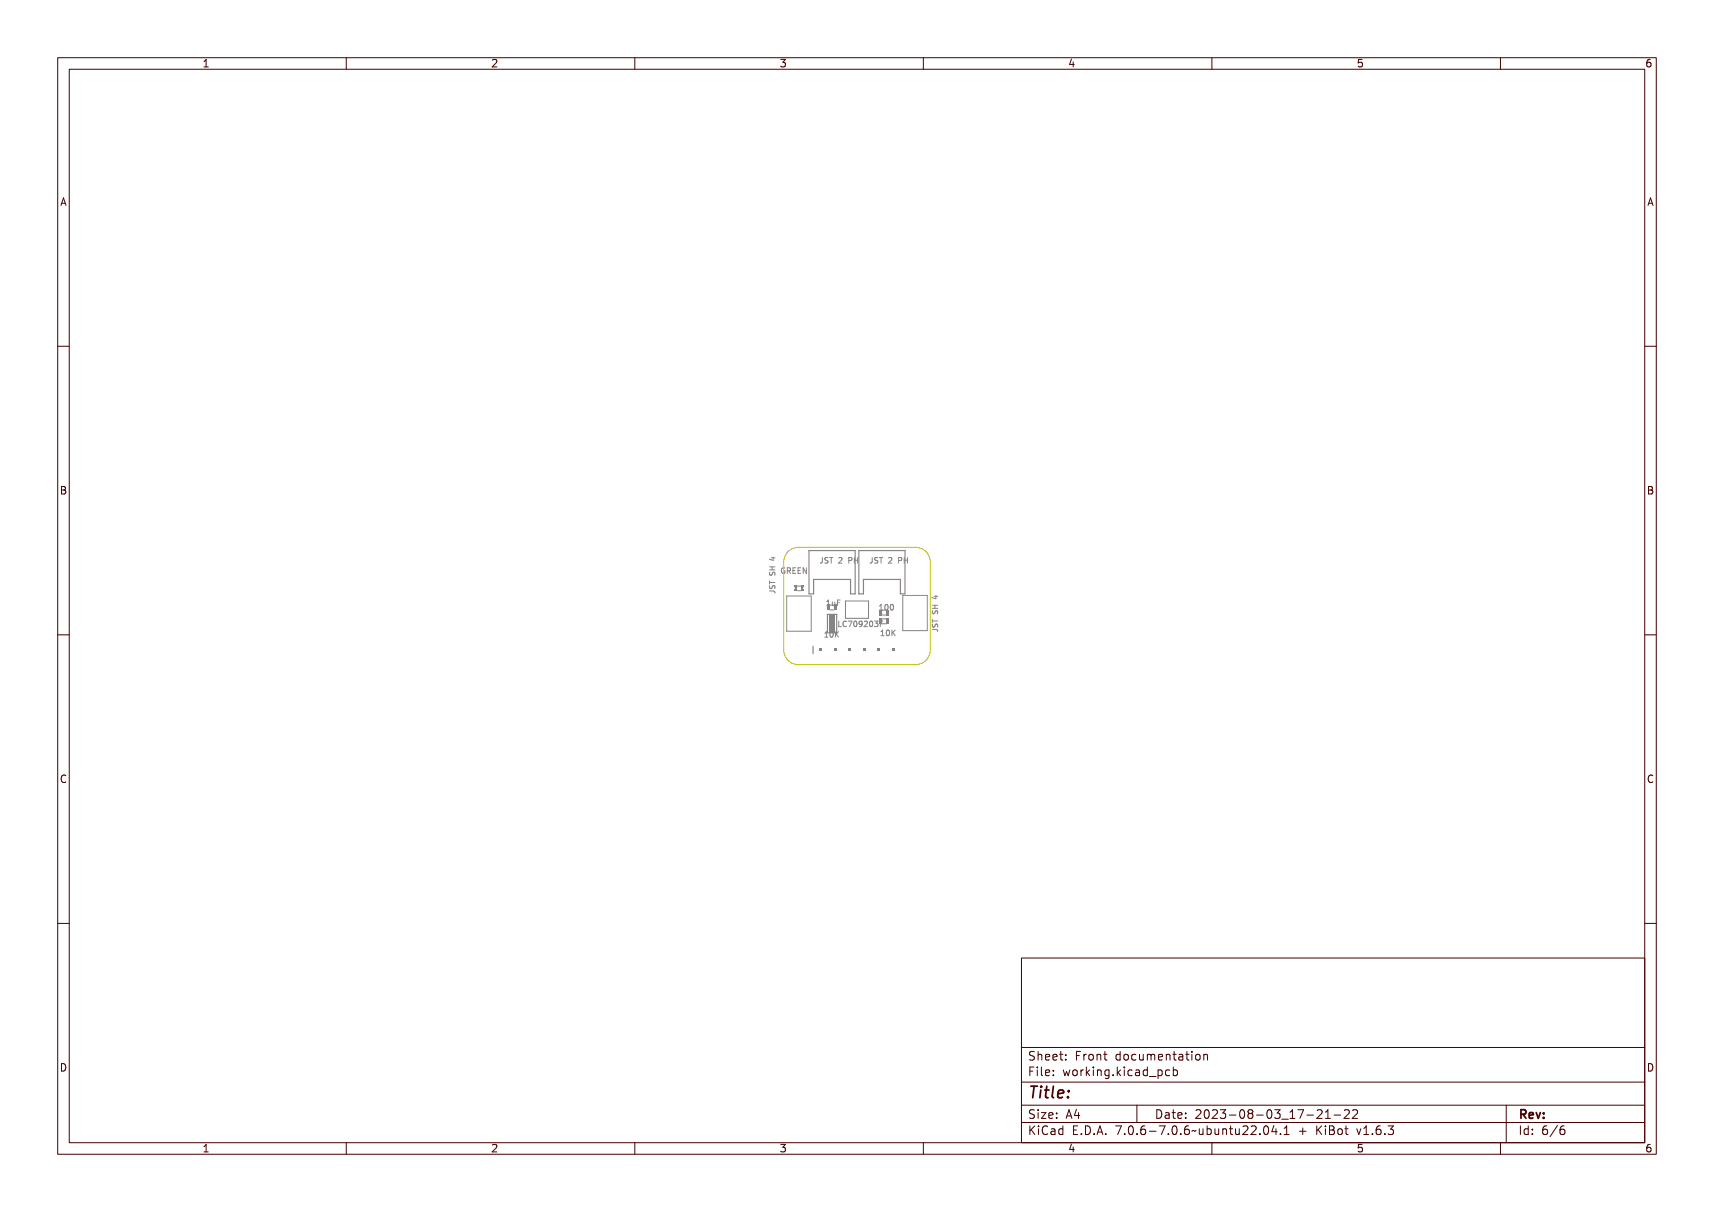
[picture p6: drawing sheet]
<svg xmlns="http://www.w3.org/2000/svg" width="297mm" height="210mm" viewBox="0 0 297 210" stroke-linecap="round" stroke-linejoin="round" font-family="sans-serif">
<g fill="none" stroke="#848484" stroke-width=".17">
<path d="M133.3 98.8h1M133.3 98.2h1M133.4 99.2l-.1 .3 .2 .2 .2-.1 .2-.4h.3v.5M133.5 98.5h.9v.2h-.4v.3h.4v.1h-.9v-.1h.4v-.3h-.4zM133.5 97.1h.6l.1-.1 .2 .3h-.2v.3h-.1l-.6-.3zM133.5 99.3l.1 .1a.21 .21 0 0 0 0 .3 .21 .21 0 0 0 .3 0 .21 .21 0 0 0 0-.3 .28 .28 0 0 1 .5 0 .28 .28 0 0 1-.2 .5l.1-.1a.22 .22 0 0 0 0-.3 .22 .22 0 0 0-.3-.1 .22 .22 0 0 0 0 .3 .29 .29 0 0 1-.5 .1 .29 .29 0 0 1 0-.5zM133.6 97.3h.5v.2zM133.7 96.7h.6M133.8 98.2v.6M134 96.5v.6l-.7-.2M135.7 98.4a.53 .53 0 0 0-.3 .5 .53 .53 0 0 0 .3 .5M136.2 98.6l.3-.2 .2 .1v.1h-.1a.36 .36 0 0 0-.4 .3 .36 .36 0 0 0 .4 .4v-.3l-.1-.1h.3v.4a.43 .43 0 0 1-.6 0 .43 .43 0 0 1 0-.6z"/>
<path d="M136.9 98.4h.3a.26 .26 0 0 1 .3 .2 .26 .26 0 0 1-.2 .3l.3 .5h-.1l-.3-.4h-.1v.4h-.2zM137.1 98.5h.1a.17 .17 0 0 1 .2 .2 .17 .17 0 0 1-.2 .2h-.1zM137.8 98.4h.5v.2h-.4v.2h.4v.1h-.4v.4h.4v.1h-.5zM138.5 98.4h.6v.2h-.4v.2h.4v.1h-.4v.4h.4v.1h-.6zM139.3 98.4h.2l.3 .8v-.8h.1v1h-.2l-.3-.8v.8h-.1zM142.2 96.7h.4v.6a.28 .28 0 0 1-.2 .3 .28 .28 0 0 1-.4-.2 .22 .22 0 0 0 .3 .1 .22 .22 0 0 0 .1-.2v-.5h-.2zM142.9 96.7h.3h.2l-.1 .1a.19 .19 0 0 0-.2-.1 .19 .19 0 0 0-.1 .2 .19 .19 0 0 0 .2 .2 .3 .3 0 0 1 .2 .5 .32 .32 0 0 1-.6-.2 .22 .22 0 0 0 .4 .2 .22 .22 0 0 0 0-.4 .31 .31 0 0 1-.3-.1 .31 .31 0 0 1 0-.4zM143.6 96.7h.7v.1h-.3v.8h-.1v-.8h-.3zM145.2 96.7a.34 .34 0 0 1 .5 .1 .34 .34 0 0 1-.2 .5l-.2 .2h.5v.1h-.6l.3-.4a.23 .23 0 0 0 .1-.4 .23 .23 0 0 0-.4 0zM146.8 96.7h.3a.31 .31 0 0 1 .3 .4 .31 .31 0 0 1-.5 .1v.4h-.1zM146.9 96.8h.2a.18 .18 0 0 1 .2 .1 .18 .18 0 0 1-.2 .2h-.2zM147.5 96.7h.2v.4h.3v-.4h.2v.9h-.2v-.4h-.3v.4h-.2z"/>
<path d="M150.8 96.7h.4v.6a.28 .28 0 0 1-.2 .3 .28 .28 0 0 1-.3-.2 .22 .22 0 0 0 .2 .1 .22 .22 0 0 0 .2-.2v-.5h-.3zM151.6 96.7h.2h.2v.1a.19 .19 0 0 0-.3-.1 .19 .19 0 0 0-.1 .2 .19 .19 0 0 0 .2 .2 .3 .3 0 0 1 .2 .5 .3 .3 0 0 1-.5-.2 .22 .22 0 0 0 .3 .2 .22 .22 0 0 0 .1-.4 .31 .31 0 0 1-.4-.1 .31 .31 0 0 1 .1-.4zM152.2 96.7h.7v.1h-.3v.8h-.1v-.8h-.3zM153.8 96.7a.34 .34 0 0 1 .6 .1 .34 .34 0 0 1-.2 .5l-.2 .2h.4v.1h-.6l.4-.4a.23 .23 0 0 0 0-.4 .23 .23 0 0 0-.4 0zM155.4 96.7h.3a.31 .31 0 0 1 .3 .4 .31 .31 0 0 1-.4 .1v.4h-.2zM155.6 96.8h.1a.18 .18 0 0 1 .2 .1 .18 .18 0 0 1-.2 .2h-.1zM156.2 96.7h.1v.4h.4v-.4h.1v.9h-.1v-.4h-.4v.4h-.1zM133.3 102.4h.8l.2 .4M133.3 100.7v.5M133.3 100.9h1M133.4 101.5v.5h.3l.2-.4 .2-.1 .2 .1-.1 .4M133.5 102.4h.6a.26 .26 0 0 1 .3 .2 .26 .26 0 0 1-.2 .3 .21 .21 0 0 0 .1-.3 .21 .21 0 0 0-.2-.1h-.5v.2h-.1z"/>
<path d="M133.5 100.7h.1v.3h.8v.1h-.8v.3h-.1zM133.5 101.6h.1a.21 .21 0 0 0 0 .3 .21 .21 0 0 0 .3 .1 .21 .21 0 0 0 0-.3 .28 .28 0 0 1 .5 0 .28 .28 0 0 1-.2 .4l.1-.1a.22 .22 0 0 0 0-.3 .22 .22 0 0 0-.3 0 .22 .22 0 0 0 0 .3 .29 .29 0 0 1-.5 0 .29 .29 0 0 1 0-.4zM136.3 103.3h4.3v6.1h-4.3zM142.9 110.4h.6M143 109.7h-.1M143.2 104.1l.3-.1v.9h.2v.1h-.5v-.1h.2v-.8l-.2 .1zM143.4 109.6l.3-.1v.8h.2v.1h-.5v-.1h.2v-.7l-.2 .1zM143.8 105.7h.7M144 104.3h.1v.5l.1 .1 .2-.1v-.5h.1v.7l-.1-.1a.23 .23 0 0 1-.3 .1 .23 .23 0 0 1-.1-.3zM144.2 109.6l.1-.1a.44 .44 0 0 1 .4 .5 .44 .44 0 0 1-.4 .4l-.2-.2zM144.3 109.6a.37 .37 0 0 1 .3 .4 .37 .37 0 0 1-.3 .3l-.1-.3zM144.8 104h.5v.1h-.4v.3h.4v.1h-.4v.5h-.1z"/>
<path d="M144.9 109.5h.1v.4l.4-.4h.1l-.3 .4 .3 .5h-.1l-.3-.4-.1 .4h-.1zM145.2 107.7h.1v.8h.5v.1h-.6zM146 107.8l.4-.1 .1 .1a.33 .33 0 0 0-.4 .4 .33 .33 0 0 0 .4 .3v.1a.46 .46 0 0 1-.6-.2 .46 .46 0 0 1 .1-.6zM146.7 107.7h.6l-.4 .9h-.1l.3-.8h-.4zM147.5 107.8l.1-.1a.45 .45 0 0 1 .5 .5 .45 .45 0 0 1-.5 .4l-.1-.2zM147.7 107.8a.38 .38 0 0 1 .2 .4 .38 .38 0 0 1-.2 .3l-.1-.3zM148.3 107.8l.1-.1a.46 .46 0 0 1 .4 .5 .46 .46 0 0 1-.5 .4v-.1a.27 .27 0 0 0 .3 0 .27 .27 0 0 0 .1-.3 .3 .3 0 0 1-.4 0 .3 .3 0 0 1 0-.4zM149 107.7a.34 .34 0 0 1 .5 .1 .34 .34 0 0 1-.2 .5l-.2 .2h.5v.1h-.6l.3-.4a.23 .23 0 0 0 .1-.4 .23 .23 0 0 0-.4 .1zM149.8 107.8l.1-.1a.45 .45 0 0 1 .5 .5 .45 .45 0 0 1-.5 .4l-.1-.2zM150 107.8a.38 .38 0 0 1 .2 .4 .38 .38 0 0 1-.2 .3l-.1-.3zM150.6 107.7a.28 .28 0 0 1 .4 0 .28 .28 0 0 1-.1 .4 .29 .29 0 0 1 .1 .5 .29 .29 0 0 1-.5-.1h.1a.21 .21 0 0 0 .3 .1 .21 .21 0 0 0 .1-.3 .21 .21 0 0 0-.3-.1v-.1a.19 .19 0 0 0 .2-.1 .19 .19 0 0 0 0-.3 .19 .19 0 0 0-.3 .1zM151.4 107.7h.5v.1h-.4v.3h.4v.1h-.4v.4h-.1z"/>
<path d="M152.3 104.8h.4v.8h.2v.1h-.5v-.1h.2v-.7l-.3 .1zM152.5 108.1h.4M152.6 109.3l.3-.1v.9h.2v.1h-.5v-.1h.2v-.7h-.2zM153 107.6h-.5v1M153.1 104.9l.1-.1a.46 .46 0 0 1 .5 .5 .46 .46 0 0 1-.5 .4l-.1-.2zM153.3 104.9a.39 .39 0 0 1 .2 .4 .39 .39 0 0 1-.2 .3l-.1-.3zM153.4 109.3h.1a.46 .46 0 0 1 .4 .4 .46 .46 0 0 1-.4 .5l-.2-.3zM153.5 109.4a.39 .39 0 0 1 .3 .3 .39 .39 0 0 1-.3 .4l-.1-.4zM153.9 104.9l.1-.1a.46 .46 0 0 1 .5 .5 .46 .46 0 0 1-.5 .4l-.1-.2zM154.1 104.9a.39 .39 0 0 1 .2 .4 .39 .39 0 0 1-.2 .3l-.1-.3zM154.1 109.2h.1v.5l.4-.5h.2l-.4 .4 .4 .6h-.2l-.3-.5-.1 .5h-.1zM156.4 103.2h4.3v6.1h-4.3z"/>
<path d="M161.6 109.1h.8l.1 .3M161.6 107.3v.6M161.6 107.6h.9M161.6 105.4h.9M161.6 104.9h.9M161.6 105.8v.4l.1 .1h.3l.1-.4h.3v.4M161.6 108.1v.4l.1 .2 .3-.1 .1-.4h.3v.5M161.7 109h.6a.26 .26 0 0 1 .3 .2 .26 .26 0 0 1-.2 .3 .21 .21 0 0 0 .1-.2 .21 .21 0 0 0-.2-.2h-.5v.3h-.1zM161.7 107.4h.1v.3h.8v.1h-.8v.3h-.1zM161.7 105.2h.9v.1h-.4v.3h.4v.2h-.9v-.2h.4v-.3h-.4zM161.7 103.8h.6l.1-.1 .2 .2h-.2v.4h-.1l-.6-.4zM161.7 108.2l.1 .1a.18 .18 0 0 0 0 .3 .18 .18 0 0 0 .3-.2 .29 .29 0 0 1 .5-.1 .29 .29 0 0 1-.2 .5l.1-.1a.22 .22 0 0 0 0-.3 .22 .22 0 0 0-.3-.1 .22 .22 0 0 0 0 .3 .29 .29 0 0 1-.5 .1 .29 .29 0 0 1 0-.5z"/>
<path d="M161.7 106h.1a.21 .21 0 0 0 0 .3 .21 .21 0 0 0 .3 .1 .21 .21 0 0 0 0-.3 .28 .28 0 0 1 .5 0 .28 .28 0 0 1-.2 .4l.1-.1a.22 .22 0 0 0 0-.3 .22 .22 0 0 0-.3 0 .22 .22 0 0 0 0 .3 .29 .29 0 0 1-.5 0 .29 .29 0 0 1 0-.4zM161.8 103.9h.5v.3zM161.9 103.3h.6M162 104.9v.5M162.2 103.2v.6l-.7-.3"/>
<circle cx="144.4" cy="110" r=".08"/>
<circle cx="147.8" cy="108.2" r=".09"/>
<circle cx="148.5" cy="108" r=".21"/>
<circle cx="150.1" cy="108.2" r=".09"/>
<circle cx="153.4" cy="105.3" r=".09"/>
<circle cx="153.6" cy="109.7" r=".09"/>
<circle cx="154.1" cy="105.3" r=".09"/>
</g>
<path d="M140.2 95.4h8v7.5h-.8v-2.5h-6.4v2.5h-.8zM148.8 95.4h8v7.5h-.8v-2.5h-6.4v2.5h-.8z" fill="none" stroke="#848484" stroke-width=".2"/>
<g fill="#848484">
<path d="M144.5 104.8h.5v.9h-.5z" fill-rule="evenodd"/>
<path d="M143.4 104.8h.5v.9h-.5z" fill-rule="evenodd"/>
</g>
<g fill="none" stroke="#848484" stroke-width=".17">
<path d="M137.6 101.7a.28 .28 0 0 1 .3 .3 .28 .28 0 0 1-.3 .2M138.1 101.6h.7M138.1 102.4h.7M139.3 101.7a.3 .3 0 0 0-.3 .3 .3 .3 0 0 0 .3 .3"/>
<circle cx="139.1" cy="101.6" r=".07"/>
</g>
<g fill="#848484">
<path d="M139.2 101.5h.1v.2h-.1z" fill-rule="evenodd"/>
<path d="M138.8 101.5l.4 .1z" fill-rule="evenodd"/>
<path d="M138.8 101.5h.2v.9h-.2z" fill-rule="evenodd"/>
<path d="M137.6 101.5h.5v.2h-.5z" fill-rule="evenodd"/>
<path d="M137.9 101.7h.2v.5h-.2z" fill-rule="evenodd"/>
<path d="M137.8 101.7l.1 .1z" fill-rule="evenodd"/>
<path d="M137.8 102.1l.1 .1z" fill-rule="evenodd"/>
<path d="M139 102.2h.3v.2h-.3z" fill-rule="evenodd"/>
<path d="M137.6 102.2h.5v.2h-.5z" fill-rule="evenodd"/>
</g>
<path d="M140.9 112v1.3" fill="none" stroke="#848484" stroke-width=".2"/>
<g fill="#848484">
<path d="M141.9 112.4h.5v.5h-.5z" fill-rule="evenodd"/>
<path d="M144.4 112.4h.5v.5h-.5z" fill-rule="evenodd"/>
<path d="M147 112.4h.5v.5h-.5z" fill-rule="evenodd"/>
<path d="M149.5 112.4h.5v.5h-.5z" fill-rule="evenodd"/>
<path d="M152.1 112.4h.5v.5h-.5z" fill-rule="evenodd"/>
<path d="M154.6 112.4h.5v.5h-.5z" fill-rule="evenodd"/>
</g>
<path d="M152.8 106.6h.8" fill="none" stroke="#848484" stroke-width=".17"/>
<g fill="#848484">
<path d="M152.4 105.7h.5v.9h-.5z" fill-rule="evenodd"/>
<path d="M153.5 105.7h.5v.9h-.5z" fill-rule="evenodd"/>
</g>
<path d="M143.4 109.7v-3.2h1.6v3.2" fill="none" stroke="#848484" stroke-width=".2"/>
<path d="M143.7 106.5h1v3.1h-1z" fill-rule="evenodd" fill="#848484"/>
<path d="M146.5 104.1h4v3h-4zM152.8 107.2h.8M152.8 108.1h.8" fill="none" stroke="#848484" stroke-width=".17"/>
<g fill="#848484">
<path d="M152.4 107.2h.5v.9h-.5z" fill-rule="evenodd"/>
<path d="M153.5 107.2h.5v.9h-.5z" fill-rule="evenodd"/>
</g>
<path d="M136.4 95.8a2.53 2.53 0 0 1 1.9-1h20.4a2.54 2.54 0 0 1 2.5 2.6v15.2a2.54 2.54 0 0 1-2.5 2.6h-20.4a2.54 2.54 0 0 1-2.5-2.6v-15.2l.1-.6z" fill="none" stroke="#c2c200" stroke-width=".17"/>
<g fill="none" stroke="#480000" stroke-width=".17">
<path d="M10 10h277v190h-277zM12 12h273v186h-273zM60 10v2M110 10v2M160 10v2M210 10v2M260 10v2M10 60h2M285 60h2M10 110h2M285 110h2M10 160h2"/>
<path d="M285 160h2M177 166h108v32h-108zM60 198v2M110 198v2M160 198v2M177 181.5h108M177 187.5h108M177 191.5h108M177 194.5h108M178.1 195.2h.2v.6l.6-.6h.3l-.6 .6 .6 .8h-.2l-.5-.7-.2 .2v.5h-.2zM178.2 185h.9v.2h-.7v.4h.6v.2h-.6v.7h-.2zM178.3 182.4l.5-.1h.2v.2a.31 .31 0 0 0-.5-.1 .31 .31 0 0 0 0 .5 .5 .5 0 0 1 .6 .6 .5 .5 0 0 1-.8 .2l-.1-.2a.34 .34 0 0 0 .4 .1 .34 .34 0 0 0 .1-.5 .47 .47 0 0 1-.5-.2 .47 .47 0 0 1 .1-.5z"/>
<path d="M178.3 192.5l.5-.1h.2v.2a.31 .31 0 0 0-.5-.1 .31 .31 0 0 0 0 .5 .5 .5 0 0 1 .6 .6 .5 .5 0 0 1-.8 .2l-.1-.2a.34 .34 0 0 0 .4 .1 .34 .34 0 0 0 .1-.5 .47 .47 0 0 1-.5-.2 .47 .47 0 0 1 .1-.5zM179.4 182.2h.2v.6a.35 .35 0 0 1 .4-.1 .35 .35 0 0 1 .2 .4v.6h-.2v-.8h-.4v.8h-.2zM179.5 185.4h.4v.9h.4v.2h-.9v-.2h.3v-.8h-.2zM179.5 192.8h.4v.9h.4v.1h-.9v-.1h.3v-.8h-.2zM179.5 195.6h.4v.9h.4v.1h-.9v-.1h.3v-.8h-.2zM179.7 184.9h.2v.3h-.2zM179.7 192.3h.2v.3h-.2zM179.7 195.1h.2v.3h-.2zM180.6 184.9h.4v1.3l.4 .1v.2l-.5-.2v-1.2h-.3zM180.6 192.8h.8v.1l-.6 .8h.6v.1h-.8v-.1l.6-.8h-.6zM180.7 182.8a.49 .49 0 0 1 .6-.1 .49 .49 0 0 1 .2 .5h-.8a.42 .42 0 0 0 .3 .4 .42 .42 0 0 0 .4-.1v.2a.6 .6 0 0 1-.8-.1 .6 .6 0 0 1 .1-.8zM180.7 195.4l.5-.2h.3v.2a.43 .43 0 0 0-.6 0 .43 .43 0 0 0-.2 .5 .43 .43 0 0 0 .2 .5 .43 .43 0 0 0 .6 0v.2a.66 .66 0 0 1-.8-.1 .66 .66 0 0 1-.1-.8z"/>
<path d="M180.8 182.9l.4-.1 .1 .3h-.6zM181.8 195.6h.2a.45 .45 0 0 1 .5 0 .45 .45 0 0 1 .1 .4v.6h-.1v-.1a.38 .38 0 0 1-.5 .2 .38 .38 0 0 1-.2-.5 .38 .38 0 0 1 .4-.2h.3a.35 .35 0 0 0-.3-.4 .35 .35 0 0 0-.4 .2zM181.9 182.8a.49 .49 0 0 1 .6-.1 .49 .49 0 0 1 .2 .5h-.8a.42 .42 0 0 0 .3 .4 .42 .42 0 0 0 .5-.1v.2a.6 .6 0 0 1-.9-.1 .6 .6 0 0 1 .1-.8zM181.9 185.5a.49 .49 0 0 1 .6-.1 .49 .49 0 0 1 .2 .5h-.8a.42 .42 0 0 0 .3 .4 .42 .42 0 0 0 .5-.1v.2a.6 .6 0 0 1-.9-.1 .6 .6 0 0 1 .1-.8zM181.9 192.9a.49 .49 0 0 1 .6-.1 .49 .49 0 0 1 .2 .5h-.8a.42 .42 0 0 0 .3 .4 .42 .42 0 0 0 .5-.1v.2a.6 .6 0 0 1-.9-.1 .6 .6 0 0 1 .1-.8zM182 196.2l.5-.1a.31 .31 0 0 1-.2 .4 .31 .31 0 0 1-.4-.1zM182 182.9l.4-.1 .1 .3h-.6zM182 185.6l.4-.1 .1 .3h-.6zM182 193l.4-.1 .1 .3h-.6zM183 195.7l.4-.2 .2 .2v-.6h.2v1.5h-.2v-.1a.42 .42 0 0 1-.5 .1 .42 .42 0 0 1-.2-.5zM183.2 195.8l.1-.1a.4 .4 0 0 1 .3 .4 .4 .4 0 0 1-.3 .4l-.2-.2zM183.2 182.3h.2v.4h.4v.1h-.4l.1 .8h.3v.1h-.2a.3 .3 0 0 1-.4-.3v-.6h-.3v-.1h.3z"/>
<path d="M183.3 185.4h.2v.3h-.2zM183.3 186.2h.2v.3h-.2zM183.3 192.8h.2v.3h-.2zM183.3 193.6h.2v.2h-.2zM184.5 182.7h.2v.3h-.2zM184.5 183.5h.2v.2h-.2zM185.2 185.4h.2l.2 .8 .1-.5h.2l.2 .5 .1-.8h.2l-.2 1.1h-.2l-.2-.7-.2 .7h-.1zM185.4 195.2h.9v.2h-.7v.4h.6v.2h-.6v.5h.7v.1h-.9zM185.7 192.4h.2l.5 1.4h-.2l-.1-.3h-.5l-.1 .3h-.2zM185.8 192.6l.2 .7h-.4zM186.6 182.3h.9v.2h-.7v.4h.6v.2h-.6v.6h-.2zM186.7 185.5a.52 .52 0 0 1 .8 .4 .52 .52 0 0 1-.8 .4l-.1-.4z"/>
<path d="M186.8 185.6l.1-.1a.39 .39 0 0 1 .4 .4 .39 .39 0 0 1-.4 .4l-.1-.2zM186.9 196.4h.2v.2h-.2zM187.1 192.4h.2v.9h.2v.2h-.2v.3h-.2v-.3h-.6v-.2zM187.1 192.6v.7h-.4zM187.8 195.2a.76 .76 0 0 1 .9 .7 .76 .76 0 0 1-.9 .7zM188 195.4a.57 .57 0 0 1 .5 .5 .57 .57 0 0 1-.5 .6zM188 182.7h.2v.2a.3 .3 0 0 1 .3-.3 .3 .3 0 0 1 .3 .3 .37 .37 0 0 0-.5-.1 .37 .37 0 0 0-.1 .4v.5h-.2zM188 185.4h.2v.2a.3 .3 0 0 1 .3-.3 .3 .3 0 0 1 .3 .3 .37 .37 0 0 0-.5-.1 .37 .37 0 0 0-.1 .4v.6h-.2zM189.1 184.9h.1v.9l.5-.4h.2l-.4 .4 .5 .7h-.2l-.4-.6-.2 .1v.5h-.1zM189.1 182.8a.52 .52 0 0 1 .8 .4 .52 .52 0 0 1-.8 .4l-.1-.4zM189.2 182.9l.1-.1a.39 .39 0 0 1 .4 .4 .39 .39 0 0 1-.4 .4l-.1-.2zM189.3 196.4h.3v.2h-.3z"/>
<path d="M190.2 182.7h.2v.1a.35 .35 0 0 1 .4-.1 .35 .35 0 0 1 .3 .4v.6h-.2l-.1-.8h-.3l-.1 .8h-.2zM190.3 185.4h.4v.9h.4v.2h-.9v-.2h.4v-.8h-.3zM190.5 195.2h.3l.4 1.4h-.2l-.1-.3h-.5l-.1 .3h-.2zM190.6 184.9h.1v.3h-.1zM190.6 195.4l.2 .7h-.4zM191.4 185.4h.2v.1a.35 .35 0 0 1 .4-.1 .35 .35 0 0 1 .3 .4v.7h-.2l-.1-.9h-.3l-.1 .9h-.2zM191.7 182.3h.1v.4h.4v.1h-.4l.1 .8h.3v.1h-.2a.3 .3 0 0 1-.3-.3v-.6h-.3v-.1h.3zM191.7 196.4h.3v.2h-.3zM192.7 185.5l.3-.2 .3 .2v-.1h.2v1a.53 .53 0 0 1-.8 .4v-.2a.36 .36 0 0 0 .4 .1 .36 .36 0 0 0 .2-.4l-.1 .1a.53 .53 0 0 1-.7-.3 .53 .53 0 0 1 .2-.6zM192.8 185.6l.1-.1a.39 .39 0 0 1 .4 .4 .39 .39 0 0 1-.4 .4l-.1-.2zM193.8 195.2h.9l-.5 1.4h-.2l.5-1.2h-.7zM193.9 182.8l.3-.2 .3 .2v-.6h.2v1.5h-.2v-.1a.42 .42 0 0 1-.6 .1 .42 .42 0 0 1-.1-.5z"/>
<path d="M194.1 182.8a.4 .4 0 0 1 .4 .4 .4 .4 0 0 1-.4 .4l-.2-.4zM194.1 186.2h.3v.3h-.3zM195.1 184.9h.2v.9l.4-.4h.3l-.5 .4 .5 .7h-.2l-.4-.6-.1 .1v.5h-.2zM195.1 182.8a.52 .52 0 0 1 .8 .4 .52 .52 0 0 1-.8 .4l-.1-.4zM195.2 182.9l.1-.1a.39 .39 0 0 1 .4 .4 .39 .39 0 0 1-.4 .4l-.1-.2zM195.3 196.4h.3v.2h-.3zM196.3 185.4h.5v.9h.3v.2h-.9v-.2h.4v-.8h-.3zM196.3 195.4a.5 .5 0 0 1 .7-.1 .5 .5 0 0 1 .1 .6 .52 .52 0 0 1-.4 .8 .52 .52 0 0 1-.5-.8zM196.4 182.8a.39 .39 0 0 1 .4-.2 .39 .39 0 0 1 .3 .3 .4 .4 0 0 0-.6 0 .4 .4 0 0 0 0 .6 .4 .4 0 0 0 .6 0 .41 .41 0 0 1-.4 .3 .41 .41 0 0 1-.4-.3v-.5zM196.5 195.4a.57 .57 0 0 1 .4 .9l-.3 .2a.86 .86 0 0 1-.1-1.1zM196.6 184.9h.2v.3h-.2zM197 191.5v3"/>
<path d="M197.4 182.7h.2v.8l.2 .1 .3-.2v-.7h.2v1h-.2v-.1a.35 .35 0 0 1-.4 .2 .35 .35 0 0 1-.3-.5zM197.6 185.5a.39 .39 0 0 1 .4-.2 .39 .39 0 0 1 .3 .3 .4 .4 0 0 0-.6 0 .4 .4 0 0 0 0 .6 .4 .4 0 0 0 .6 0 .41 .41 0 0 1-.4 .3 .41 .41 0 0 1-.4-.3v-.5zM197.7 196.4h.3v.2h-.3zM198.6 182.7h.1l.2-.1a.22 .22 0 0 0 .2 .2 .22 .22 0 0 0 .2-.2l.2 .3 .1 .8h-.2v-.8l-.1-.1-.2 .1v.8h-.1v-.8l-.2-.1-.1 .1v.8h-.1zM198.7 185.4h.1a.45 .45 0 0 1 .5 0 .45 .45 0 0 1 .2 .4v.7h-.2v-.2a.38 .38 0 0 1-.5 .2 .38 .38 0 0 1-.2-.5 .38 .38 0 0 1 .5-.2h.2a.35 .35 0 0 0-.3-.4 .35 .35 0 0 0-.3 .2zM198.7 195.4l.5-.2h.2v.2a.43 .43 0 0 0-.5 0 .43 .43 0 0 0-.1 .5 .48 .48 0 0 1 .7 0 .48 .48 0 0 1-.1 .7 .48 .48 0 0 1-.7-.1l-.1-.6zM198.8 186l.5-.1a.31 .31 0 0 1-.1 .4 .31 .31 0 0 1-.4-.1zM198.9 195.9a.29 .29 0 0 1 .4 .1 .29 .29 0 0 1-.1 .4 .29 .29 0 0 1-.4-.1zM199.9 185.5l.3-.2 .3 .2v-.6h.2v1.6h-.2v-.2a.42 .42 0 0 1-.5 .1 .42 .42 0 0 1-.2-.5zM199.9 182.8a.49 .49 0 0 1 .6-.1 .49 .49 0 0 1 .2 .5h-.7a.42 .42 0 0 0 .2 .4 .42 .42 0 0 0 .5-.1v.2a.6 .6 0 0 1-.8-.1 .6 .6 0 0 1 0-.8zM200 196h.5v.2h-.5zM200 185.6l.1-.1a.39 .39 0 0 1 .4 .4 .39 .39 0 0 1-.4 .4l-.1-.2z"/>
<path d="M200.1 182.9l.3-.1 .2 .3h-.6zM200.1 192.4a.76 .76 0 0 1 1 .7 .76 .76 0 0 1-1 .7zM200.3 192.6a.57 .57 0 0 1 .6 .5 .57 .57 0 0 1-.6 .6zM200.9 186.8l1.2 .1zM201 195.2h.9l-.5 1.4h-.2l.5-1.2h-.7zM201.1 182.7h.1v.1a.35 .35 0 0 1 .5-.1 .35 .35 0 0 1 .2 .4v.6h-.2v-.8h-.4l-.1 .8h-.1zM201.4 192.8h.2a.45 .45 0 0 1 .5 0 .45 .45 0 0 1 .1 .4v.6h-.1v-.1a.38 .38 0 0 1-.5 .2 .38 .38 0 0 1-.2-.5 .38 .38 0 0 1 .4-.2h.3a.35 .35 0 0 0-.3-.4 .35 .35 0 0 0-.4 .2zM201.6 193.4l.5-.1a.31 .31 0 0 1-.2 .4 .31 .31 0 0 1-.4-.1zM202.2 185.4h.2v.1a.46 .46 0 0 1 .6 0 .46 .46 0 0 1 .1 .6 .39 .39 0 0 1-.2 .4 .39 .39 0 0 1-.5-.2v.6h-.2zM202.5 182.3h.2v.4h.4v.1h-.4v.8h.4v.1h-.2a.3 .3 0 0 1-.4-.3v-.6h-.3v-.1h.3zM202.5 185.6l.1-.1a.4 .4 0 0 1 .4 .4 .4 .4 0 0 1-.4 .4l-.2-.2zM202.5 196.4h.3v.2h-.3z"/>
<path d="M202.8 192.4h.2v.4h.4v.1h-.4l.1 .8h.3v.1h-.2a.3 .3 0 0 1-.4-.3v-.6h-.3v-.1h.3zM203.5 182.7h.2a.45 .45 0 0 1 .4 0 .45 .45 0 0 1 .2 .4v.6h-.2v-.1a.38 .38 0 0 1-.5 .2 .38 .38 0 0 1-.2-.5 .38 .38 0 0 1 .5-.2h.2a.35 .35 0 0 0-.2-.4 .35 .35 0 0 0-.4 .2zM203.5 195.4a.5 .5 0 0 1 .7-.1 .5 .5 0 0 1 .1 .6 .52 .52 0 0 1-.4 .8 .52 .52 0 0 1-.5-.8zM203.6 185.5a.39 .39 0 0 1 .4-.2 .39 .39 0 0 1 .3 .3 .4 .4 0 0 0-.5 0 .4 .4 0 0 0 0 .6 .4 .4 0 0 0 .5 0 .41 .41 0 0 1-.4 .3 .41 .41 0 0 1-.4-.3v-.5zM203.7 183.3l.4-.1a.31 .31 0 0 1-.1 .4 .31 .31 0 0 1-.4-.1zM203.7 195.4a.57 .57 0 0 1 .4 .9l-.2 .2a.86 .86 0 0 1-.2-1.1zM203.9 192.9a.49 .49 0 0 1 .6-.1 .49 .49 0 0 1 .2 .5h-.8a.42 .42 0 0 0 .3 .4 .42 .42 0 0 0 .5-.1v.2a.6 .6 0 0 1-.9-.1 .6 .6 0 0 1 .1-.8zM204 193l.4-.1 .1 .3h-.6zM204.7 184.9h.1v.6a.45 .45 0 0 1 .7 0 .45 .45 0 0 1 0 .6 .39 .39 0 0 1-.2 .4 .39 .39 0 0 1-.5-.2v.2h-.1zM204.9 182.3h.2v.4h.4v.1h-.4v.8h.4v.1h-.2a.3 .3 0 0 1-.4-.3v-.6h-.3v-.1h.3zM204.9 185.6l.1-.1a.39 .39 0 0 1 .4 .4 .39 .39 0 0 1-.4 .4l-.1-.2zM204.9 196.4h.3v.2h-.3z"/>
<path d="M205.3 192.8h.2v.3h-.2zM205.3 193.6h.2v.2h-.2zM205.9 182.7h.5v.9h.3v.1h-.9v-.1h.4v-.8h-.3zM205.9 195.4l.5-.2h.2v.2a.43 .43 0 0 0-.5 0 .43 .43 0 0 0-.1 .5 .48 .48 0 0 1 .7 0 .48 .48 0 0 1-.1 .7 .48 .48 0 0 1-.7-.1l-.1-.6zM206.1 195.9a.29 .29 0 0 1 .4 .1 .29 .29 0 0 1-.1 .4 .29 .29 0 0 1-.4-.1zM206.2 182.2h.2v.3h-.2zM207 196l.3-.1 .5 .1 .2-.1a.38 .38 0 0 1-.7 .2l-.3 .1zM207.1 182.8a.52 .52 0 0 1 .8 .4 .52 .52 0 0 1-.8 .4l-.1-.4zM207.3 182.9l.1-.1a.39 .39 0 0 1 .4 .4 .39 .39 0 0 1-.4 .4l-.2-.2zM207.4 192.5a.53 .53 0 0 1 .8 .1 .53 .53 0 0 1-.3 .7l-.3 .4h.7v.1h-.9v-.1l.3-.4a.49 .49 0 0 0 .2-.7l-.5 .1zM208.3 182.7h.1v.1a.35 .35 0 0 1 .5-.1 .35 .35 0 0 1 .2 .4v.6h-.2v-.8h-.4l-.1 .8h-.1zM208.3 195.6h.1l.1 .8 .2 .1 .2-.2v-.7h.2v1h-.2v-.1a.35 .35 0 0 1-.4 .2 .35 .35 0 0 1-.2-.5z"/>
<path d="M208.7 192.6a.5 .5 0 0 1 .6-.1 .5 .5 0 0 1 .2 .6 .52 .52 0 0 1-.5 .8 .52 .52 0 0 1-.4-.8zM208.9 192.6a.57 .57 0 0 1 .4 .9l-.3 .2a.86 .86 0 0 1-.1-1.1zM209.5 195.1h.2v.6a.45 .45 0 0 1 .6-.1 .45 .45 0 0 1 .1 .7 .39 .39 0 0 1-.3 .4 .39 .39 0 0 1-.4-.2v.1h-.2zM209.7 195.8l.1-.1a.4 .4 0 0 1 .4 .4 .4 .4 0 0 1-.4 .4l-.1-.2zM209.8 192.5a.53 .53 0 0 1 .8 .1 .53 .53 0 0 1-.3 .7l-.3 .4h.7v.1h-.9v-.1l.3-.4a.49 .49 0 0 0 .2-.7l-.5 .1zM210 198v2M210.7 195.6h.2v.8l.2 .1 .2-.2v-.7h.2v1h-.2v-.1a.35 .35 0 0 1-.4 .2 .35 .35 0 0 1-.2-.5zM211 192.4a.46 .46 0 0 1 .6 0 .46 .46 0 0 1 .1 .6l-.1 .1a.45 .45 0 0 1 .2 .6 .45 .45 0 0 1-.6 .2l-.2-.1v-.2a.35 .35 0 0 0 .5 .1 .35 .35 0 0 0 0-.5h-.3v-.2a.28 .28 0 0 0 .4-.1 .28 .28 0 0 0 0-.3 .28 .28 0 0 0-.4 0h-.2zM211.9 195.6h.2v.1a.35 .35 0 0 1 .4-.1 .35 .35 0 0 1 .2 .4v.6h-.2v-.8h-.4v.8h-.2zM212.4 193.2h.5v.2h-.5zM213.3 195.2h.2v.4h.4v.1h-.4v.8h.4v.1h-.2a.3 .3 0 0 1-.4-.3v-.6h-.3v-.1h.3zM213.5 192.6a.5 .5 0 0 1 .6-.1 .5 .5 0 0 1 .2 .6 .52 .52 0 0 1-.5 .8 .52 .52 0 0 1-.4-.8z"/>
<path d="M213.7 192.6a.57 .57 0 0 1 .4 .9l-.3 .2a.86 .86 0 0 1-.1-1.1zM214.3 195.6h.2v.8l.2 .1 .2-.2v-.7h.2v1h-.2v-.1a.35 .35 0 0 1-.4 .2 .35 .35 0 0 1-.2-.5zM214.7 192.5a.41 .41 0 0 1 .7-.1 .41 .41 0 0 1-.2 .7 .42 .42 0 0 1 .2 .6 .42 .42 0 0 1-.7 0 .42 .42 0 0 1 .2-.6l-.3-.2zM215.5 195.3a.53 .53 0 0 1 .8 .1 .53 .53 0 0 1-.3 .7l-.3 .4h.6v.1h-.9v-.1l.4-.4a.49 .49 0 0 0 .2-.8l-.5 .2zM216 193.2h.5v.2h-.5zM216.7 195.3a.53 .53 0 0 1 .8 .1 .53 .53 0 0 1-.3 .7l-.3 .4h.6v.1h-.9v-.1l.4-.4a.49 .49 0 0 0 .2-.8l-.5 .2zM217.1 192.6a.5 .5 0 0 1 .7-.1 .5 .5 0 0 1 .1 .6 .52 .52 0 0 1-.5 .8 .52 .52 0 0 1-.4-.8zM217.3 192.6a.57 .57 0 0 1 .4 .9l-.3 .2a.86 .86 0 0 1-.1-1.1zM218.2 196.4h.2v.2h-.2zM218.2 192.4a.46 .46 0 0 1 .6 0 .46 .46 0 0 1 .1 .6l-.1 .1a.45 .45 0 0 1 .2 .6 .45 .45 0 0 1-.6 .2l-.2-.1v-.2a.35 .35 0 0 0 .5 .1 .35 .35 0 0 0 0-.5h-.3v-.2a.28 .28 0 0 0 .4-.1 .28 .28 0 0 0 0-.3 .28 .28 0 0 0-.4 0h-.2zM219.2 195.4a.5 .5 0 0 1 .6-.1 .5 .5 0 0 1 .2 .6 .52 .52 0 0 1-.5 .8 .52 .52 0 0 1-.5-.8zM219.2 194.2l1.3 .1z"/>
<path d="M219.4 195.4a.57 .57 0 0 1 .3 .9l-.2 .2a.86 .86 0 0 1-.1-1.1zM220.7 192.5l.5-.1v1.3h.3v.1h-.8v-.1h.3v-1.1h-.3zM220.8 195.2h.2v.9h.2v.2h-.2v.3h-.2v-.3h-.6v-.2zM220.8 195.4v.7h-.4zM221.8 196.4h.2v.2h-.2zM221.8 192.4h.9l-.5 1.4h-.2l.5-1.2h-.7zM222.8 195.3l.5-.1v1.3h.3v.1h-.8v-.1h.3v-1.1h-.3zM223.2 193.2h.5v.2h-.5zM224.2 192.5a.53 .53 0 0 1 .8 .1 .53 .53 0 0 1-.3 .7l-.3 .4h.7v.1h-.9v-.1l.3-.4a.49 .49 0 0 0 .2-.7l-.5 .1zM225.4 195.5h.2v.4h.4v.2h-.4v.4h-.2v-.4h-.4v-.2h.4zM225.5 192.5l.5-.1v1.3h.3v.1h-.8v-.1h.3v-1.1h-.3zM226.8 193.2h.5v.2h-.5z"/>
<path d="M227.5 195.2h.2v.6l.6-.6h.2l-.6 .6 .6 .8h-.2l-.5-.7-.1 .2v.5h-.2zM227.8 192.5a.53 .53 0 0 1 .8 .1 .53 .53 0 0 1-.2 .7l-.4 .4h.7v.1h-.9v-.1l.3-.4a.49 .49 0 0 0 .2-.7l-.5 .1zM228.8 195.6h.4v.9h.4v.1h-.9v-.1h.4v-.8h-.3zM229 192.5a.53 .53 0 0 1 .8 .1 .53 .53 0 0 1-.2 .7l-.4 .4h.7v.1h-.9v-.1l.3-.4a.49 .49 0 0 0 .2-.7l-.5 .1zM229.1 195.1h.1v.3h-.1zM229.9 195.2h.4a.35 .35 0 0 1 .5 .2 .35 .35 0 0 1-.3 .5 .41 .41 0 0 1 .3 .5 .41 .41 0 0 1-.5 .2h-.4zM230.1 196h.2a.27 .27 0 0 1 .3 .2 .27 .27 0 0 1-.3 .3h-.2zM230.1 195.4h.2a.23 .23 0 0 1 .3 .2 .23 .23 0 0 1-.3 .2h-.2zM231.2 193.2h1.1M231.2 195.7a.52 .52 0 0 1 .8 .4 .52 .52 0 0 1-.8 .4l-.1-.4zM231.3 195.8l.1-.1a.39 .39 0 0 1 .4 .4 .39 .39 0 0 1-.4 .4l-.1-.2zM232.6 195.2h.1v.4h.4v.1h-.4l.1 .8h.3v.1h-.2a.3 .3 0 0 1-.3-.3v-.6h-.3v-.1h.3z"/>
<path d="M233 192.4l.2-.1h.3l.2 .1 .1 .3-.1 .2-.8 .9h.9M234.4 192.4l.2-.1h.4l.2 .1v.3v.2l-.9 .9h.9M234.6 195.6h.2l.3 .9 .4-.9h.2l-.4 1h-.3zM236 195.3l.5-.1v1.3h.3v.1h-.8v-.1h.3v-1.1h-.3zM237.4 196.4h.3v.2h-.3zM238.4 195.4l.5-.2h.2v.2a.43 .43 0 0 0-.5 0 .43 .43 0 0 0-.1 .5 .48 .48 0 0 1 .7 0 .48 .48 0 0 1-.1 .7 .48 .48 0 0 1-.7-.1l-.1-.6zM238.6 195.9a.29 .29 0 0 1 .4 .1 .29 .29 0 0 1-.1 .4 .29 .29 0 0 1-.4-.1zM239.8 196.4h.3v.2h-.3zM240.7 195.2a.46 .46 0 0 1 .6 0 .46 .46 0 0 1 .1 .6l-.1 .1a.45 .45 0 0 1 .2 .6 .45 .45 0 0 1-.6 .2l-.2-.1v-.2a.35 .35 0 0 0 .5 .1 .35 .35 0 0 0 0-.5l-.3-.1v-.1a.28 .28 0 0 0 .4-.1 .28 .28 0 0 0 0-.3 .28 .28 0 0 0-.4 0h-.2zM260 198v2M261 191.5v6.5M263.2 195.2h.8v.2h-.3v1.1h.3v.1h-.8v-.1h.3v-1.1h-.3z"/>
<path d="M264.4 195.7l.3-.2 .3 .2v-.6h.2v1.5h-.2v-.1a.42 .42 0 0 1-.5 .1 .42 .42 0 0 1-.2-.5zM264.6 195.8l.1-.1a.4 .4 0 0 1 .3 .4 .4 .4 0 0 1-.3 .4l-.2-.2zM265.9 195.6h.2v.3h-.2zM265.9 196.4h.2v.2h-.2zM268.1 195.4l.5-.2h.2v.2a.43 .43 0 0 0-.5 0 .43 .43 0 0 0-.2 .5 .48 .48 0 0 1 .7 0 .48 .48 0 0 1-.1 .7 .48 .48 0 0 1-.6-.1l-.2-.6zM268.2 195.9a.29 .29 0 0 1 .4 .1 .29 .29 0 0 1 0 .4 .29 .29 0 0 1-.4-.1zM269.9 195.2h.2l-.8 1.6h-.2zM270.5 195.4l.5-.2h.2v.2a.43 .43 0 0 0-.5 0 .43 .43 0 0 0-.2 .5 .48 .48 0 0 1 .7 0 .48 .48 0 0 1 0 .7 .48 .48 0 0 1-.7-.1l-.1-.6zM270.6 195.9a.29 .29 0 0 1 .4 .1 .29 .29 0 0 1 0 .4 .29 .29 0 0 1-.4-.1z"/>
<circle cx="196.7" cy="195.9" r=".13"/>
<circle cx="203.9" cy="195.9" r=".13"/>
<circle cx="209" cy="193.1" r=".13"/>
<circle cx="213.8" cy="193.1" r=".13"/>
<circle cx="215" cy="193.4" r=".29"/>
<circle cx="215" cy="192.8" r=".25"/>
<circle cx="217.4" cy="193.1" r=".13"/>
<circle cx="219.5" cy="195.9" r=".13"/>
</g>
<g fill="none" stroke="#480000" stroke-width=".3">
<path d="M178.1 188.4h1.4v.2h-.6v1.7h-.2v-1.7h-.6zM179.9 188.8h.7v1.3h.4v.2h-1.2v-.2h.5v-1.1h-.4zM180.3 188.3h.3v.3h-.3zM181.8 188.4h.2v.4h.6v.2h-.6v1l.2 .1h.4v.2a.55 .55 0 0 1-.8-.5v-.8h-.4v-.2h.4zM183 188.3h.6l.1 1.6 .1 .2h.4v.2a.54 .54 0 0 1-.8-.5v-1.4h-.4zM184.8 189a.65 .65 0 0 1 .8-.1 .65 .65 0 0 1 .3 .7h-1.1a.56 .56 0 0 0 .4 .5 .56 .56 0 0 0 .6-.1v.2a.81 .81 0 0 1-1.1-.1 .81 .81 0 0 1 .1-1.1zM185 189.1l.3-.1a.37 .37 0 0 1 .3 .4h-.8zM186.7 188.9h.3v.4h-.3zM186.7 189.9h.3v.4h-.3zM263.1 192.4a.73 .73 0 0 1 .9 .2v.3l-.3 .3 .5 .6h-.2l-.3-.4-.2-.2h-.2v.6h-.2zM263.3 192.6h.2a.26 .26 0 0 1 .3 .2 .26 .26 0 0 1-.2 .3h-.3zM264.5 192.9a.49 .49 0 0 1 .6-.1 .49 .49 0 0 1 .2 .5h-.8a.42 .42 0 0 0 .3 .4 .42 .42 0 0 0 .4-.1v.2a.6 .6 0 0 1-.8-.1 .6 .6 0 0 1 .1-.8z"/>
<path d="M264.6 193l.3-.1 .2 .3h-.6zM265.5 192.8h.2l.3 .9 .3-.9h.2l-.4 1h-.2zM267.1 192.8h.2v.3h-.2zM267.1 193.6h.2v.2h-.2z"/>
</g>
<text font-size="2.7" fill="#480000" x="178" y="190.3">Title:</text>
<g font-size="2" fill="#480000">
<text x="178" y="183.7">Sheet: Front documentation</text>
<text x="178" y="186.5">File: working.kicad_pcb</text>
<text x="178" y="193.9">Size: A4</text>
<text x="178" y="196.6">KiCad E.D.A. 7.0.6-7.0.6~ubuntu22.04.1 + KiBot v1.6.3</text>
<text x="200" y="193.9">Date: 2023-08-03_17-21-22</text>
<text x="263" y="196.6">Id: 6/6</text>
<text x="263" y="193.9">Rev:</text>
</g>
<g font-size="1.7" fill="#480000">
<text x="35" y="11.7">1</text>
<text x="85" y="11.7">2</text>
<text x="135" y="11.7">3</text>
<text x="185" y="11.7">4</text>
<text x="235" y="11.7">5</text>
<text x="285" y="11.7">6</text>
<text x="10.5" y="35.7">A</text>
<text x="285.5" y="35.7">A</text>
<text x="10.5" y="85.6">B</text>
<text x="285.5" y="85.6">B</text>
<text x="10.5" y="135.7">C</text>
<text x="285.5" y="135.7">C</text>
<text x="10.5" y="185.6">D</text>
<text x="285.5" y="185.6">D</text>
<text x="35" y="199.7">1</text>
<text x="85" y="199.7">2</text>
<text x="135" y="199.7">3</text>
<text x="185" y="199.7">4</text>
<text x="235" y="199.7">5</text>
<text x="285" y="199.7">6</text>
</g>
<g font-size="1.3" fill="#848484">
<text x="136.1" y="99.4">GREEN</text>
<text x="142" y="97.6">JST 2 PH</text>
<text x="150.6" y="97.6">JST 2 PH</text>
<text x="143" y="105">1uF</text>
<text x="152.2" y="105.7">100</text>
<text x="143.3" y="110.4">10K</text>
<text x="145.1" y="108.6">LC709203F</text>
<text x="152.4" y="110.2">10K</text>
</g>
</svg>
